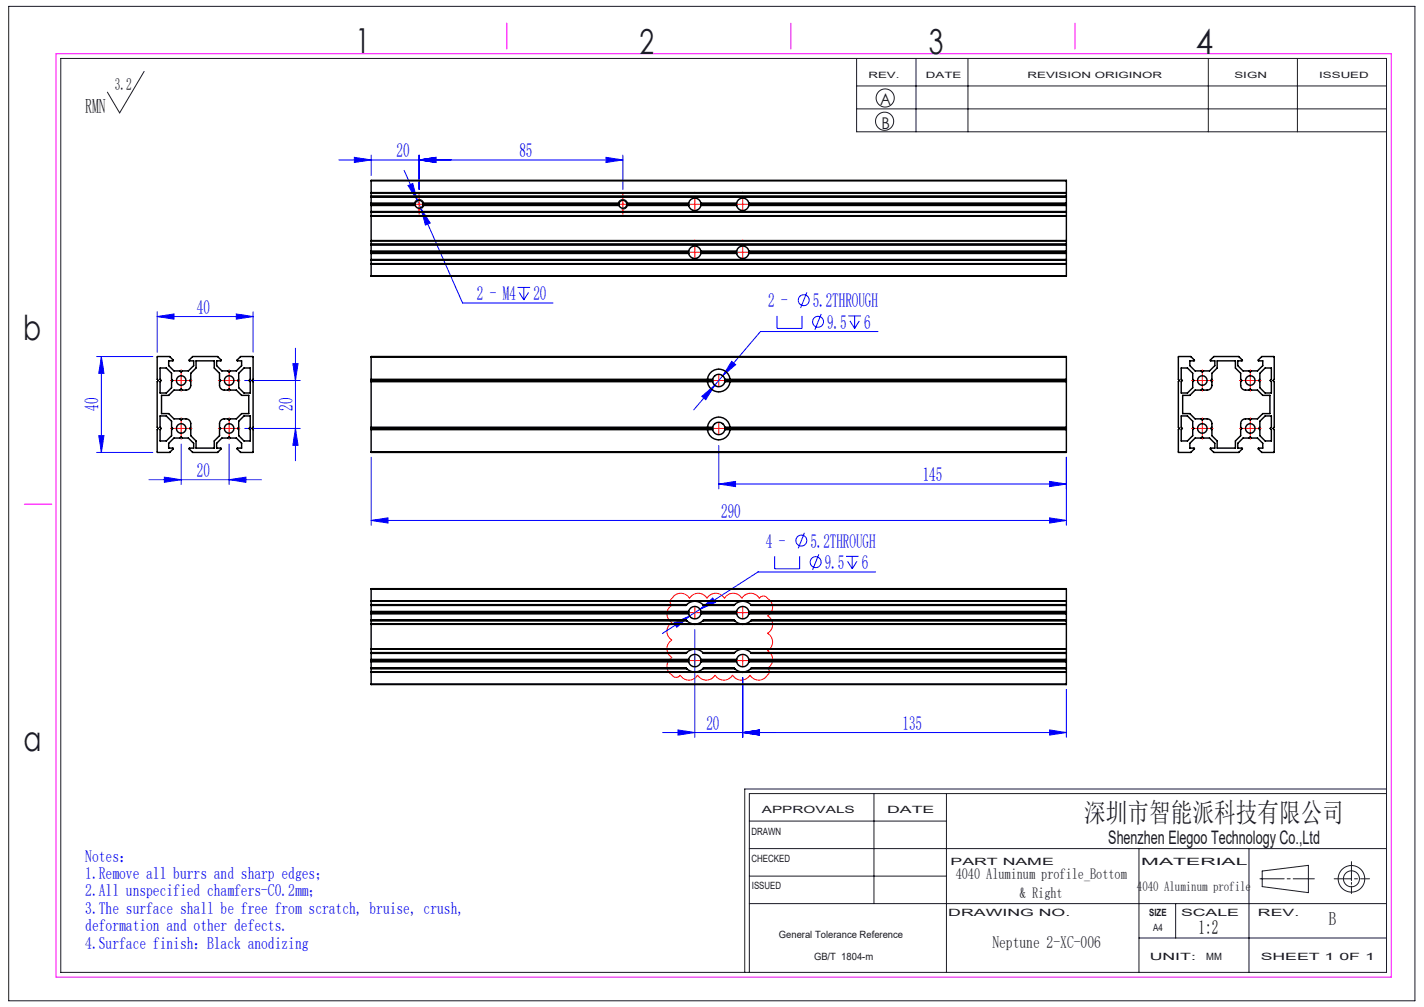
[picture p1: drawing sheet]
<svg xmlns="http://www.w3.org/2000/svg" width="297mm" height="210mm" viewBox="0 0 297 210" stroke-linecap="round" stroke-linejoin="round" font-family="sans-serif">
<g fill="none" stroke="#191924" stroke-width=".21">
<path d="M1.8 1.3h293.3v207.4h-293.3zM12.7 12.2h276.5v190.6h-276.5zM30.1 14.9l-5.1 8.6-2.6-4.3M178.7 12.2v15.3h110.5M178.7 17.9h110.5M191.1 12.2v15.3M201.9 12.2v15.3M252 12.2v15.3M270.6 12.2v15.3M178.7 22.7h110.5M156.3 177h132.9M156.3 171.2h41.1"/>
<path d="M182.3 165.5v22.9M197.4 165.5v37.3M237.6 177v25.8M260.5 177v25.8M281.9 179.7v4M289.2 165.5h-132.9v37.3M289.2 164.5h-133.9v38.3M156.3 188.4h132.9M156.3 182.7h41.1M237.6 195.6h51.6M245.2 188.4v7.2M262.8 183.3h5"/>
<path d="M263.3 181.6l9.6-1.1v5.7l-9.6-1.3zM268.5 183.3h.6M269.7 183.3h4.4M278.3 183.3h3.6M281.9 184v.4M281.9 184.8v1.5M282.5 183.3h.6M283.8 183.3h1.9"/>
<circle cx="184.5" cy="25.3" r="1.89"/>
<circle cx="184.6" cy="20.4" r="1.89"/>
<circle cx="281.9" cy="183.3" r="1.67"/>
<circle cx="281.9" cy="183.3" r="2.77"/>
</g>
<path d="M11.7 11.2h278.5v192.6h-278.5zM105.7 4.8v5.4M165 4.8v5.4M224.2 4.8v5.4M5.1 105.1h5.7" fill="none" stroke="#f0f" stroke-width=".21"/>
<g fill="none" stroke="#00f" stroke-width=".21">
<path d="M70.7 33.4h59.2M73.9 32.8l3.5 .6-3.5 .5zM77.4 32.4v4.2M84.3 35.5l12.2 27.7h18.8M85.1 38.7l1-.4 .9 3.4zM87.4 33.4l3.5-.6v1.1zM87.4 32.4v7.1M126.4 32.8l3.5 .6-3.5 .5zM129.9 32.4v7.1M87.8 43.5l1.9 3-1 .4zM108 59.9h2.6M109.3 59.9v2.6"/>
<path d="M20.1 74.4h11.8M21.1 74.4v20M21.1 74.4l.6 3.5h-1.1zM32.8 66l3.5-.5v1.1zM32.8 65v8.5M32.8 66h20M49.3 65.5l3.5 .5-3.5 .6zM51 79.4h11.6M52.8 65v8.5M61.1 75.9h1.1l-.6 3.5zM61.6 72.6v23.5M108.3 61l1 1.5"/>
<path d="M110.2 61l-.9 1.5M148.7 79.9a1.3 1.3 0 0 0 1.1 .8M152.6 75.3l.8 .7-2.6 2.4zM162.1 65.9v2.6h5.2v-2.6M168.3 61l-1.3 3.2M171.3 65.5l-1.3 3.2M176.9 65.9h2.7M177.3 66.9l.9 1.6M178.2 65.9v2.6M179.2 66.9l-1 1.6M183.1 69.1h-24.5l-13.9 16.4M20.1 94.4h11.8"/>
<path d="M20.6 90.9h1.1l-.6 3.5zM34.3 99.5l3.5 .5-3.5 .6zM37.8 92.6v8.4M47.8 92.6v8.4M51 89.4h11.6M61.6 89.4l.6 3.5h-1.1zM77.4 95.4v14.1M146.4 82.7l2.7-2.4-1.9 3.1zM149.9 92.9v9M222.4 95.4v14.1M31.1 100h23.4M47.8 100l3.5-.5v1.1z"/>
<path d="M77.4 108.5l3.5-.5v1.1zM77.4 108.5h145M149.9 100.9l3.5-.5v1.1zM149.9 100.9h72.5M161.6 116v2.6h5.2v-2.6M167.8 111.1l-1.3 3.3M170.8 115.6l-1.3 3.3M176.4 116h2.7M176.8 117.1l1 1.5M177.8 116v2.6M178.7 117.1l-.9 1.5M182.6 119.3h-24.5l-12.1 7.8"/>
<path d="M218.9 108l3.5 .5-3.5 .6zM218.9 100.4l3.5 .5-3.5 .6zM140.6 129.9l3.2-1.4-2.6 2.3zM143.7 128.3l.8 .7M144.9 131.3v22.5M146 127.1l2.7-2.4 .5 .9zM146 127.1l-7.8 5M138.2 152.8h84.2M141.4 152.2l3.5 .6-3.5 .5zM154.9 152.8l3.5-.6v1.1zM154.9 141.3v12.5M218.9 152.2l3.5 .6-3.5 .5z"/>
<path d="M222.4 143.8v10"/>
<circle cx="167.6" cy="62.6" r="1.14"/>
<circle cx="170.6" cy="67.1" r="1.14"/>
<circle cx="167.1" cy="112.7" r="1.14"/>
<circle cx="170.1" cy="117.2" r="1.14"/>
</g>
<g fill="none" stroke="#f00" stroke-width=".21">
<path d="M86.2 42.6h2.5M87.4 41.4v2.5M128.7 42.6h2.5M129.9 41.4v2.5M143.7 42.6h2.5M143.7 52.6h2.5M144.9 41.4v2.5M144.9 51.4v2.5M153.7 42.6h2.5M153.7 52.6h2.5M154.9 41.4v2.5M154.9 51.4v2.5"/>
<path d="M36.5 79.4h2.5M37.8 78.1v2.5M46.5 79.4h2.5M47.8 78.1v2.5M148.7 79.4h2.5M149.9 78.1v2.5M249.5 79.4h2.5M250.8 78.1v2.5M259.5 79.4h2.5M260.8 78.1v2.5M36.5 89.4h2.5M37.8 88.1v2.5"/>
<path d="M46.5 89.4h2.5M47.8 88.1v2.5M148.7 89.4h2.5M149.9 88.1v2.5M249.5 89.4h2.5M250.8 88.1v2.5M259.5 89.4h2.5M260.8 88.1v2.5M140.6 124.3a2.08 2.08 0 0 1 3.2 .5 2.08 2.08 0 0 1 3.7 0 2.08 2.08 0 0 1 3.6 0 2.08 2.08 0 0 1 3.6 0 2.08 2.08 0 0 1 3.7 0 1.07 1.07 0 0 1 1.8 .1 2.08 2.08 0 0 1-.1 3.5 2.08 2.08 0 0 1 0 3.7 2.08 2.08 0 0 1 0 3.6 2.08 2.08 0 0 1 0 3.7 .91 .91 0 0 1-.1 1.5 2.08 2.08 0 0 1-3.6-.1 2.08 2.08 0 0 1-3.6 0 2.08 2.08 0 0 1-3.7 0 2.08 2.08 0 0 1-3.6 0 2.08 2.08 0 0 1-3.6 0 1.07 1.07 0 0 1-1.9-.1 2.08 2.08 0 0 1 .2-3.6 2.08 2.08 0 0 1 0-3.6 2.08 2.08 0 0 1 0-3.7 2.08 2.08 0 0 1 0-3.6 .91 .91 0 0 1 .1-1.6zM143.7 127.8h2.5M143.7 137.8h2.5M144.9 126.5v2.5"/>
<path d="M144.9 136.5v2.5M153.7 127.8h2.5M153.7 137.8h2.5M154.9 126.5v2.5M154.9 136.5v2.5"/>
</g>
<path d="M86.4 42.9a1 1 0 0 1 .9-1.3 1 1 0 0 1 1.1 1.1 1 1 0 0 1-1.2 .9M128.9 42.9a1 1 0 0 1 .9-1.3 1 1 0 0 1 1.1 1.1 1 1 0 0 1-1.2 .9" fill="none" stroke="#000" stroke-width=".21"/>
<g fill="none" stroke="#f00" stroke-width=".21" stroke-dasharray="30.5 1.3 1.3 1.3">
<path d="M86.2 42.6h-.9M87.4 41.4v-.9M87.4 43.9v.8M88.7 42.6h.8M128.7 42.6h-.9M129.9 41.4v-.9M129.9 43.9v.8M131.2 42.6h.8M142.4 52.6h.1M142.4 42.6h.1M144.9 50.1h.1M144.9 55.1v.1"/>
<path d="M144.9 40.1h.1M144.9 45.1v.1M147.4 52.6h.1M147.4 42.6h.1M152.4 42.6h.1M152.4 52.6h.1M154.9 40.1h.1M154.9 45.1v.1M154.9 50.1h.1M154.9 55.1v.1M157.4 42.6h.1M157.4 52.6h.1"/>
<path d="M36.5 79.4h-1M37.8 78.1v-1M39 79.4h1M46.5 79.4h-1M47.8 78.1v-1M49 79.4h1M147.4 79.4h.1M149.9 76.9v-.1M152.4 79.4h.1M249.5 79.4h-1M250.8 78.1v-1M252 79.4h1"/>
<path d="M259.5 79.4h-1M260.8 78.1v-1M262 79.4h1M36.5 89.4h-1M37.8 88.1v-1M37.8 90.6v1M37.8 80.6v1M39 89.4h1M46.5 89.4h-1M47.8 88.1v-1M47.8 90.6v1M47.8 80.6v1"/>
<path d="M49 89.4h1M147.4 89.4h.1M149.9 81.9h.1M149.9 86.9v-.1M149.9 91.9h.1M152.4 89.4h.1M249.5 89.4h-1M250.8 88.1v-1M250.8 90.6v1M250.8 80.6v1M252 89.4h1M259.5 89.4h-1"/>
<path d="M260.8 88.1v-1M260.8 90.6v1M260.8 80.6v1M262 89.4h1M142.4 127.8h.1M142.4 137.8h.1M144.9 125.3v-.1M144.9 130.3h.1M144.9 135.3v-.1M147.4 127.8h.1M147.4 137.8h.1M152.4 137.8h.1"/>
<path d="M152.4 127.8h.1M154.9 135.3v-.1M154.9 125.3v-.1M154.9 130.3h.1M157.4 137.8h.1M157.4 127.8h.1M144.9 140.3h.1M154.9 140.3h.1"/>
</g>
<g fill="#00f">
<path d="M154.9 152.8l3.5-.6v1.1zM218.9 152.2l3.5 .6-3.5 .5zM141.4 152.2l3.5 .6-3.5 .5zM154.9 152.8l3.5-.6v1.1zM140.6 129.9l.6 .9 2.6-2.3zM146 127.1l3.2-1.5-.5-.9zM146.4 82.7l.8 .7 1.9-3.1zM152.6 75.3l-1.8 3.1 2.6-2.4zM85.1 38.7l1.9 3-.9-3.4zM87.8 43.5l.9 3.4 1-.4z"/>
<path d="M87.4 33.4l3.5-.6v1.1zM126.4 32.8l3.5 .6-3.5 .5zM73.9 32.8l3.5 .6-3.5 .5zM87.4 33.4l3.5-.6v1.1z"/>
<path d="M21.1 74.4l.6 3.5h-1.1zM20.6 90.9h1.1l-.6 3.5z"/>
<path d="M61.1 75.9h1.1l-.6 3.5zM61.6 89.4l.6 3.5h-1.1z"/>
<path d="M77.4 108.5l3.5-.5v1.1zM218.9 108l3.5 .5-3.5 .6zM149.9 100.9l3.5-.5v1.1zM218.9 100.4l3.5 .5-3.5 .6zM32.8 66l3.5-.5v1.1zM49.3 65.5l3.5 .5-3.5 .6z"/>
<path d="M34.3 99.5l3.5 .5-3.5 .6zM47.8 100l3.5-.5v1.1z"/>
</g>
<g fill="none" stroke="#000" stroke-width=".3">
<path d="M77.4 37.7h145M77.4 37.7v2.5M222.4 37.7v2.5M77.4 57.5h145M77.4 55h.1M77.4 50.2h.1M77.4 45h.1M77.4 40.2h.1M77.4 54.2l145 .1zM77.4 50.9h.1M77.4 44.2h.1M77.4 40.9l145 .1z"/>
<path d="M77.4 40.2v4.8M77.4 45v5.2M77.4 50.2v4.8M77.4 55v2.5M77.4 50.9h145M77.4 44.2h145M77.4 55h145M77.4 45h145M77.4 50.2h145M77.4 40.2h145M77.4 54.1h145M77.4 51.1h145"/>
<path d="M77.4 44.1h145M77.4 41.1h145M77.4 52.9h66.2M77.4 52.6h66.2M77.4 52.4h66.2M77.4 42.9h9.2M77.4 42.6h9.2M77.4 42.4h9.2M86.6 42.6v.3M86.6 42.9a.82 .82 0 0 0 .8 .5 .82 .82 0 0 0 .8-.5M86.6 42.4a.82 .82 0 0 1 .8-.6 .82 .82 0 0 1 .8 .6M86.6 42.4v.2"/>
<path d="M88.2 42.4v.2M88.2 42.9h40.9M88.2 42.4h40.9M88.2 42.6v.3M88.2 42.6h40.9M129.1 42.6v.3M129.1 42.9a.82 .82 0 0 0 .8 .5 .82 .82 0 0 0 .8-.5M129.1 42.4a.82 .82 0 0 1 .8-.6 .82 .82 0 0 1 .8 .6M129.1 42.4v.2M130.7 42.4v.2M130.7 42.9h12.9M130.7 42.4h12.9"/>
<path d="M130.7 42.6v.3M130.7 42.6h12.9M143.6 52.6v.3M143.6 42.6v.3M143.6 52.9a1.3 1.3 0 0 0 1.3 1 1.3 1.3 0 0 0 1.3-1M143.6 52.4a1.3 1.3 0 0 1 1.3-1.1 1.3 1.3 0 0 1 1.3 1.1M143.6 42.9a1.3 1.3 0 0 0 1.3 1 1.3 1.3 0 0 0 1.3-1M143.6 42.4a1.3 1.3 0 0 1 1.3-1.1 1.3 1.3 0 0 1 1.3 1.1M143.6 52.4v.2M143.6 42.4v.2M146.2 52.4v.2M146.2 42.4v.2"/>
<path d="M146.2 52.9h7.4M146.2 52.4h7.4M146.2 42.9h7.4M146.2 42.4h7.4M146.2 52.6v.3M146.2 42.6v.3M146.2 52.6h7.4M146.2 42.6h7.4M153.6 52.6v.3M153.6 42.6v.3M153.6 52.9a1.3 1.3 0 0 0 1.3 1 1.3 1.3 0 0 0 1.3-1M153.6 52.4a1.3 1.3 0 0 1 1.3-1.1 1.3 1.3 0 0 1 1.3 1.1"/>
<path d="M153.6 42.9a1.3 1.3 0 0 0 1.3 1 1.3 1.3 0 0 0 1.3-1M153.6 42.4a1.3 1.3 0 0 1 1.3-1.1 1.3 1.3 0 0 1 1.3 1.1M153.6 52.4v.2M153.6 42.4v.2M156.2 52.4v.2M156.2 42.4v.2M156.2 52.9h66.2M156.2 52.4h66.2M156.2 42.9h66.2M156.2 42.4h66.2M156.2 52.6v.3M156.2 42.6v.3"/>
<path d="M156.2 52.6h66.2M156.2 42.6h66.2M222.4 55h.1M222.4 50.2h.1M222.4 45h.1M222.4 40.2h.1M222.4 50.9h.1M222.4 44.2h.1M222.4 40.2v4.8M222.4 45v5.2M222.4 50.2v4.8M222.4 55v2.5"/>
<path d="M32.8 74.4h2.6l.7 .8-.9 .1v1l1.1 1.1h1.2l.3 .2 .2-.2h1.3l1.1-1.1v-1l-1-.1 .8-.8h5.2l.7 .8-.9 .1v1l1.1 1.1h1.2l.3 .2 .2-.2h1.3l1.1-1.1v-1l-1-.1 .8-.8h2.6v4.7l-.3 .3 .3 .2v9.5l-.3 .3 .3 .2v4.7h-2.6l-.8-.8h1v-1l-1.1-1.1h-1.3l-.2-.3-.3 .3h-1.2l-1.1 1.1v1h.9l-.7 .8h-5.2l-.8-.8h1v-1l-1.1-1.1h-1.3l-.2-.3-.3 .3h-1.2l-1.1 1.1v1h.9l-.7 .8h-2.6v-4.7l.2-.2-.2-.3v-9.5l.2-.2-.2-.3zM33.4 76.7h1.3l1.1 1.1v1.3l.2 .3-.2 .2v1.3l-1.1 1.1h-1.3v-2.4l.2-.2-.2-.3zM50.9 76.7h1.3v2.4l-.3 .3 .3 .2v2.4h-1.3l-1.1-1.1v-1.3l-.3-.2 .3-.3v-1.3zM77.4 74.5h145M77.4 74.5v19.8M77.4 79.6h71.2M77.4 79.4h71.2M77.4 79.1h71.2M148.6 79.4v.2M148.6 79.6a1.3 1.3 0 0 0 1.3 1.1 1.3 1.3 0 0 0 1.3-1.1M148.6 79.1v.3M148.6 79.1a1.3 1.3 0 0 1 1.3-1 1.3 1.3 0 0 1 1.3 1"/>
<path d="M149.1 78.4h.1M150.7 78.4h.1M151.2 79.1v.3M151.2 79.6h71.2M151.2 79.1h71.2M151.2 79.4v.2M151.2 79.4h71.2M222.4 74.5v19.8M245.8 74.4h2.6l.7 .8-.9 .1v1l1.1 1.1h1.2l.3 .2 .2-.2h1.3l1.1-1.1v-1l-1-.1 .8-.8h5.2l.7 .8-.9 .1v1l1.1 1.1h1.2l.3 .2 .2-.2h1.3l1.1-1.1v-1l-1-.1 .8-.8h2.5l.1 4.7-.3 .3 .3 .2v9.5l-.3 .3 .3 .2-.1 4.7h-2.5l-.8-.8h1v-1l-1.1-1.1h-1.3l-.2-.3-.3 .3h-1.2l-1.1 1.1v1h.9l-.8 .8h-5.1l-.8-.8h1v-1l-1.1-1.1h-1.3l-.2-.3-.3 .3h-1.2l-1.1 1.1v1h.9l-.7 .8h-2.6v-4.7l.2-.2-.2-.3v-9.5l.2-.2-.2-.3zM246.4 76.7h1.3l1.1 1.1v1.3l.2 .3-.2 .2v1.3l-1.1 1.1h-1.3v-2.4l.2-.2-.2-.3zM263.9 76.7h1.3v2.4l-.3 .3 .3 .2v2.4h-1.3l-1.1-1.1v-1.3l-.3-.2 .3-.3v-1.3zM33.4 86.7h1.3l1.1 1.1v1.3l.2 .3-.2 .2v1.3l-1.1 1.1h-1.3v-2.4l.2-.2-.2-.3z"/>
<path d="M33.7 82.5h1.5l1.1-1.1h1.2l.3-.3 .2 .3h.8a1 1 0 0 0 1-1v-.8l-.3-.2 .3-.3v-1.3l1.1-1.1v-1.4h3.8v1.4l1.1 1.1v1.3l.2 .3-.2 .2v.8a1 1 0 0 0 1 1h.7l.3-.3 .2 .3h1.3l1.1 1.1h1.5v3.8h-1.5l-1.1 1.1h-1.3l-.2 .2-.3-.2h-.7a1 1 0 0 0-1 1v.7l.2 .3-.2 .2v1.3l-1.1 1.1v1.5h-3.8v-1.5l-1.1-1.1v-1.3l-.3-.2 .3-.3v-.7a1 1 0 0 0-1-1h-.8l-.2 .2-.3-.2h-1.2l-1.1-1.1h-1.5zM49.8 87.8l1.1-1.1h1.3v2.4l-.3 .3 .3 .2v2.4h-1.3l-1.1-1.1v-1.3l-.3-.2 .3-.3zM77.4 94.3h145M77.4 89.6h71.2M77.4 89.4h71.2M77.4 89.1h71.2M148.6 89.4v.2M148.6 89.6a1.3 1.3 0 0 0 1.3 1.1 1.3 1.3 0 0 0 1.3-1.1M148.6 89.1a1.3 1.3 0 0 1 1.3-1 1.3 1.3 0 0 1 1.3 1M148.6 89.1v.3M149.1 88.4h.1M150.7 88.4h.1"/>
<path d="M151.2 89.1v.3M151.2 89.6h71.2M151.2 89.1h71.2M151.2 89.4v.2M151.2 89.4h71.2M246.4 86.7h1.3l1.1 1.1v1.3l.2 .3-.2 .2v1.3l-1.1 1.1h-1.3v-2.4l.2-.2-.2-.3zM246.7 82.5h1.5l1.1-1.1h1.2l.3-.3 .2 .3h.8a1 1 0 0 0 1-1v-.8l-.3-.2 .3-.3v-1.3l1.1-1.1v-1.4h3.8v1.4l1.1 1.1v1.3l.2 .3-.2 .2v.8a1 1 0 0 0 1 1h.7l.3-.3 .2 .3h1.3l1.1 1.1h1.5v3.8h-1.5l-1.1 1.1h-1.3l-.2 .2-.3-.2h-.7a1 1 0 0 0-1 1v.7l.2 .3-.2 .2v1.3l-1.1 1.1v1.5h-3.8v-1.5l-1.1-1.1v-1.3l-.3-.2 .3-.3v-.7a1 1 0 0 0-1-1h-.8l-.2 .2-.3-.2h-1.2l-1.1-1.1h-1.5zM263.9 86.7h1.3v2.4l-.3 .3 .3 .2v2.4h-1.3l-1.1-1.1v-1.3l-.3-.2 .3-.3v-1.3zM77.4 125.3v.1M77.4 122.9h145M77.4 130.1v.1M77.4 135.3v.1"/>
<path d="M77.4 129.3h65.7l.1 .1M77.4 129.4h.1M77.4 139.3h65.7l.1 .1M77.4 139.4h.1M77.4 139.4h65.8M77.4 129.4h65.8M77.4 125.3h145M77.4 125.4h67.4M77.4 122.9v2.4M77.4 125.4v4.7M77.4 130.2v5.1M77.4 135.4v4.7"/>
<path d="M77.4 130.2h145M77.4 135.3h145M77.4 130.1h67.4M77.4 135.4h67.4M77.4 137.5h66.2M77.4 138h66.2M77.4 127.5h66.2M77.4 137.8h66.2M77.4 127.8h66.2M77.4 128h66.2M143.2 136.1l-.1 .2h-65.7M143.2 126.1l-.1 .2h-65.7"/>
<path d="M143.2 129.4a2.38 2.38 0 0 0 1.6 .7M143.2 139.4a2.38 2.38 0 0 0 1.6 .7M143.2 136.1h.1M143.2 136.1h-65.8h65.8M143.2 126.1h.1M143.2 126.1h-65.8h65.8M143.6 137.8v.2M143.6 127.8v.2M143.6 137.5a1.3 1.3 0 0 1 1.3-1 1.3 1.3 0 0 1 1.3 1M143.6 138a1.3 1.3 0 0 0 1.3 1.1 1.3 1.3 0 0 0 1.3-1.1M143.6 127.5a1.3 1.3 0 0 1 1.3-1 1.3 1.3 0 0 1 1.3 1M143.6 127.5v.3"/>
<path d="M143.6 128a1.3 1.3 0 0 0 1.3 1.1 1.3 1.3 0 0 0 1.3-1.1M143.6 137.5v.3M144.8 125.4h.3M144.8 130.1h.3M144.8 135.4h.3M144.8 125.4a2.38 2.38 0 0 0-1.6 .7M144.8 135.4a2.37 2.37 0 0 0-1.6 .7M145.1 125.4a2.38 2.38 0 0 1 1.5 .7M145.1 135.4a2.37 2.37 0 0 1 1.5 .7M145.1 125.4h9.7M145.1 130.1h9.7M145.1 135.4h9.7"/>
<path d="M146.2 127.5v.3M146.2 137.5v.3M146.2 137.5h7.4M146.2 138h7.4M146.2 127.5h7.4M146.2 128h7.4M146.2 127.8v.2M146.2 137.8v.2M146.2 137.8h7.4M146.2 127.8h7.4M146.6 129.4a2.38 2.38 0 0 1-1.5 .7M146.6 139.4a2.38 2.38 0 0 1-1.5 .7"/>
<path d="M146.6 139.4l.1-.1h6.4l.1 .1M146.6 126.1h.1M146.6 136.1h.1M146.6 129.4l.1-.1h6.4l.1 .1M146.6 139.4h6.6M146.6 129.4h6.6M146.6 126.1h6.6M146.6 136.1h6.6M146.6 136.1l.1 .2h6.4l.1-.2M146.6 126.1l.1 .2h6.4l.1-.2M153.2 129.4a2.38 2.38 0 0 0 1.6 .7M153.2 139.4a2.38 2.38 0 0 0 1.6 .7"/>
<path d="M153.2 126.1h.1M153.2 136.1h.1M153.6 127.8v.2M153.6 137.8v.2M153.6 137.5a1.3 1.3 0 0 1 1.3-1 1.3 1.3 0 0 1 1.3 1M153.6 138a1.3 1.3 0 0 0 1.3 1.1 1.3 1.3 0 0 0 1.3-1.1M153.6 127.5a1.3 1.3 0 0 1 1.3-1 1.3 1.3 0 0 1 1.3 1M153.6 128a1.3 1.3 0 0 0 1.3 1.1 1.3 1.3 0 0 0 1.3-1.1M153.6 127.5v.3M153.6 137.5v.3M154.8 125.4h.3M154.8 130.1h.3"/>
<path d="M154.8 135.4h.3M154.8 125.4a2.38 2.38 0 0 0-1.6 .7M154.8 135.4a2.37 2.37 0 0 0-1.6 .7M155.1 125.4a2.38 2.38 0 0 1 1.5 .7M155.1 135.4a2.37 2.37 0 0 1 1.5 .7M155.1 125.4h67.3M155.1 130.1h67.3M155.1 135.4h67.3M156.2 127.5v.3M156.2 137.5v.3M156.2 137.5h66.2M156.2 138h66.2"/>
<path d="M156.2 127.5h66.2M156.2 128h66.2M156.2 137.8v.2M156.2 127.8v.2M156.2 137.8h66.2M156.2 127.8h66.2M156.6 129.4a2.38 2.38 0 0 1-1.5 .7M156.6 139.4a2.38 2.38 0 0 1-1.5 .7M156.6 126.1h.1M156.6 126.1h65.8h-65.8M156.6 136.1h.1M156.6 136.1h65.8h-65.8"/>
<path d="M156.6 139.4h65.8M156.6 129.4h65.8M156.6 136.1l.1 .2h65.7M156.6 126.1l.1 .2h65.7M222.4 125.3v.1M222.4 130.1v.1M222.4 135.3v.1M222.4 129.3h-65.7l-.1 .1M222.4 129.4h.1M222.4 139.3h-65.7l-.1 .1M222.4 139.4h.1M222.4 122.9v2.4"/>
<path d="M222.4 125.4v4.7M222.4 130.2v5.1M222.4 135.4v4.7M77.4 140.1v.1M77.4 142.7h145M77.4 140.2v2.5M77.4 140.2h145M77.4 140.1h67.4M144.8 140.1h.3M145.1 140.1h9.7M154.8 140.1h.3M155.1 140.1h67.3"/>
<path d="M222.4 140.1v.1M222.4 140.2v2.5"/>
<circle cx="37.8" cy="79.4" r="1"/>
<circle cx="47.8" cy="79.4" r="1"/>
<circle cx="149.9" cy="79.4" r="2.37"/>
<circle cx="250.8" cy="79.4" r="1"/>
<circle cx="260.8" cy="79.4" r="1"/>
<circle cx="37.8" cy="89.4" r="1"/>
<circle cx="47.8" cy="89.4" r="1"/>
<circle cx="149.9" cy="89.4" r="2.37"/>
<circle cx="250.8" cy="89.4" r="1"/>
<circle cx="260.8" cy="89.4" r="1"/>
</g>
<g font-size="7.2" fill="#191924">
<text x="74.1" y="11">1</text>
<text x="133.4" y="11.2">2</text>
<text x="193.7" y="11.3">3</text>
<text x="249.4" y="11.3">4</text>
<text x="4.8" y="70.9">b</text>
<text x="4.9" y="156.5">a</text>
</g>
<text font-size="5.6" fill="#191924" x="226.2" y="171.5">深圳市智能派科技有限公司</text>
<text font-size="4.2" fill="#191924" x="17.8" y="23.5">RMN</text>
<g font-size="4.1" fill="#00f">
<text x="82.7" y="32.8">20</text>
<text x="108.3" y="32.8">85</text>
<text x="41.1" y="65.4">40</text>
<text x="99.4" y="62.6">2 - M4</text>
<text x="111.3" y="62.6">20</text>
<text x="160.2" y="64.1">2 -</text>
<text x="169.5" y="64.1">5.2THROUGH</text>
<text x="172.5" y="68.6">9.5</text>
<text x="180.3" y="68.6">6</text>
<text x="20.6" y="85.7" transform="rotate(-90 20.6 85.7)">40</text>
<text x="61" y="85.7" transform="rotate(-90 61 85.7)">20</text>
<text x="41.1" y="99.5">20</text>
<text x="192.4" y="100.4">145</text>
<text x="150.4" y="108">290</text>
<text x="159.7" y="114.2">4 -</text>
<text x="169" y="114.2">5.2THROUGH</text>
<text x="172" y="118.7">9.5</text>
<text x="179.8" y="118.7">6</text>
<text x="147.3" y="152.2">20</text>
<text x="188.2" y="152.2">135</text>
</g>
<text font-size="4.1" x="250" y="194.7">1:2</text>
<g font-size="3.9" fill="#191924">
<text x="231.2" y="176">Shenzhen Elegoo Technology Co.,Ltd</text>
<text x="277.2" y="193">B</text>
</g>
<g font-size="3.5" fill="#191924">
<text x="24" y="18.7">3.2</text>
<text x="207" y="197.7">Neptune 2-XC-006</text>
</g>
<g font-size="3.5" fill="#00f">
<text x="17.8" y="179.7">Notes：</text>
<text x="17.8" y="183.3">1.Remove all burrs and sharp edges；</text>
<text x="17.8" y="186.9">2.All unspecified chamfers-C0.2mm；</text>
<text x="17.8" y="190.6">3.The surface shall be free from scratch, bruise, crush,</text>
<text x="17.8" y="194.2">deformation and other defects.</text>
<text x="17.8" y="197.8">4.Surface finish：Black anodizing</text>
</g>
<g font-size="3.4" fill="#191924">
<text x="183.6" y="22">A</text>
<text x="183.8" y="27">B</text>
</g>
<g font-size="3.2" fill="#191924">
<text x="199.3" y="183.4">4040 Aluminum profile_Bottom</text>
<text x="212.7" y="187.3">&amp; Right</text>
</g>
<text font-size="2.8" fill="#191924" x="237.1" y="185.8">4040 Aluminum profile</text>
<g font-size="2.1" fill="#191924">
<text x="158.9" y="169.5">APPROVALS</text>
<text x="185" y="169.5">DATE</text>
<text x="156.7" y="174.2">DRAWN</text>
<text x="156.7" y="179.7">CHECKED</text>
<text x="156.8" y="185.4">ISSUED</text>
<text x="198.2" y="180.4">PART NAME</text>
<text x="238" y="180.4">MATERIAL</text>
<text x="197.8" y="191">DRAWING NO.</text>
<text x="239.7" y="191">SIZE</text>
<text x="246.3" y="191">SCALE</text>
<text x="262.4" y="191">REV.</text>
<text x="162.4" y="195.6">General Tolerance Reference</text>
<text x="240.5" y="194.1">A4</text>
<text x="169.8" y="200.2">GB/T 1804-m</text>
<text x="239.8" y="200.2">UNIT:</text>
<text x="251.6" y="200.2">MM</text>
<text x="262.9" y="200.2">SHEET 1 0F 1</text>
</g>
<g font-size="1.8" fill="#191924">
<text x="181.1" y="16.3">REV.</text>
<text x="193.1" y="16.3">DATE</text>
<text x="214.3" y="16.3">REVISION ORIGINOR</text>
<text x="257.5" y="16.3">SIGN</text>
<text x="275.1" y="16.3">ISSUED</text>
</g>
</svg>
